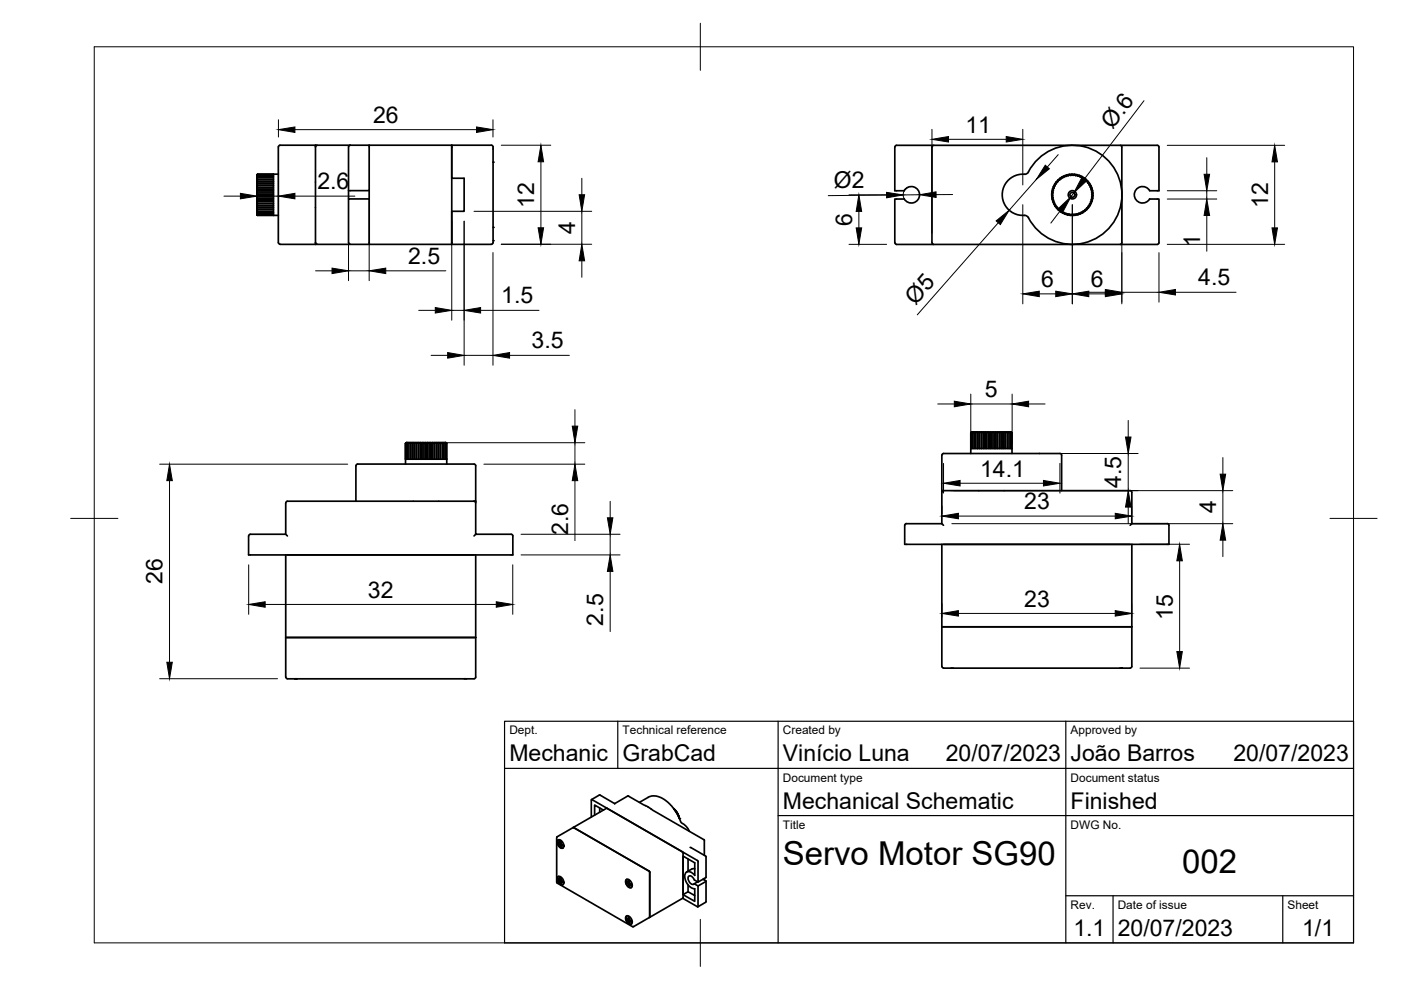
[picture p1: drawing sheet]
<svg xmlns="http://www.w3.org/2000/svg" width="297mm" height="210mm" viewBox="0 0 297 210" stroke-linecap="round" stroke-linejoin="round" font-family="sans-serif">
<!-- layer: Visible -->
<g fill="none" stroke="#000" stroke-width=".36">
<path d="M54.5 37.1v8.4M54.5 37.1l.1-.2-.1 .3M54.5 37.3l.1-.1-.1 .2M54.5 37.5l.1-.1-.1 .3M54.5 37.8l.1-.1-.1 .2M54.5 38.1h.1l-.1 .2M54.5 38.8l.1 .1-.1 .2M54.5 39.3l.1 .1-.1 .2M54.5 39.8l.1 .1-.1 .2M54.5 38.8h3.5M54.5 39.2h3.5M54.5 39.7h3.5"/>
<path d="M54.6 37h3.4M54.6 37.2h3.4M54.6 37.4h3.4M54.6 37.7h3.4M54.6 38.1h3.4M54.6 38.9h3.4M54.6 39.4h3.4M54.6 39.9h3.4M58 36.9v8.2M58 38.4h-3.5l.1 .1-.1 .2M59 31.2v20.2M59 36.9h-4.4l-.1 .2"/>
<path d="M66.9 30.8h7.4M66.9 30.8v21M66.9 30.8h-7.5l-.4 .3M67.3 30.8l-.4 .3M73.9 31.2v11M74.3 30.8h29.9l.3 .3M74.3 30.8l-.4 .3M78.3 30.8v9.6h-4.4M95.8 30.8v.4M95.8 31.2v6.6h2.6v7h-2.6v6.6M95.8 31.2v20.2M104.5 31.6h.1"/>
<path d="M104.5 31.2v20.2M189.7 31.2v9.2h2a1.75 1.75 0 0 1 2.6-.4 1.75 1.75 0 0 1 0 2.7 1.75 1.75 0 0 1-2.6-.5h-2v9.3M189.7 31.2l.4-.4h55.3l.3 .4v9.2h-2M198 30.8l-.4 .4v20.3l.4 .3M218 36.5a10.5 10.5 0 0 1 16-3.4 10.5 10.5 0 0 1 0 16.4 10.5 10.5 0 0 1-16-3.4M218 36.5l-.1 .2a1.5 1.5 0 0 1-1.4 .2 4.4 4.4 0 0 0-4 4.7 4.4 4.4 0 0 0 4.7 4.1M223.4 39.9l-.1 .3M223.6 39.4l-.2 .1 .1 .4-.3 .2 .2 .3h-.2M223.6 39.4l-.1 .3M223.7 39.3l-.1 .1M223.9 39l-.2 .3M224.2 38.6l-.2 .2"/>
<path d="M224.5 38.2l-.2 .2M224.7 38.1v.1h-.4v.4h-.4l.1 .4h-.4l.1 .3M225 37.9l-.3 .2M225.4 37.6l-.2-.1-.1 .4-.4-.1v.3M225.4 37.6l-.3 .1M225.9 37.4l-.2-.1-.2 .3h-.1M225.9 37.4l-.3 .1M226.1 37.3l-.2 .1M226.4 37.2l-.2-.1-.1 .2M226.4 37.2l-.3 .1M226.9 37.1l-.3 .1M227.4 37.1l.1 .1 .3-.2 .2 .2"/>
<path d="M227.4 37.1l-.1-.2-.3 .3-.3-.2-.2 .3-.1-.1M227.4 37.1h-.3M227.6 37.1h.4M228 37.2v.1l.3-.2 .2 .3 .2-.1M228.2 37.2l.3 .1M228.7 37.3l.2-.1 .1 .2M228.7 37.3l.3 .1M229 37.4l.2 .1M229.2 37.5l.2-.1v.3M229.2 37.5l.3 .2M229.4 37.7h.4l.1 .3M229.6 37.8l.3 .2"/>
<path d="M229.9 38v.1h.4v.2M230 38.1l.3 .2M230.3 38.3l.1 .2M230.4 38.5h.3l-.1 .3 .2 .1M230.4 38.4l.3 .3M230.8 38.9h.2l-.1 .4h.1M230.8 38.8l.2 .3M231 39.3l.3 .1-.1 .2M231 39.3l.2 .3M231.2 39.6l-.1 .1 .4 .2-.2 .3 .1 .1M231.3 39.8l.1 .3M237.5 30.8l.3 .4v20.3l-.3 .3"/>
<path d="M54.5 45.4l.1 .2-.1-.1M54.5 45.5l.1 .2zM54.5 40.3l.1 .1-.1 .2M54.5 40.8l.1 .1-.1 .2M54.5 41.3l.1 .2-.1 .1M54.5 41.8l.1 .2-.1 .2M54.5 42.3l.1 .3-.1 .1M54.5 42.9l.1 .2-.1 .1h3.5M54.5 43.3l.1 .3h-.1M54.5 43.8l.1 .2h-.1l3.5 .1M54.5 44.2l.1 .2h-.1M54.5 44.5l.1 .3-.1-.1"/>
<path d="M54.5 44.8l.1 .3-.1-.1M54.5 45.1l.1 .4-.1-.1M54.5 40.2h3.5M54.5 40.7h3.5M54.5 41.2h3.5M54.5 41.7h3.5M54.5 42.2h3.5M54.5 42.7h3.5M54.5 43.7h3.5M54.6 45.6h3.4M54.6 45.7h4.4M54.6 40.4h3.4"/>
<path d="M54.6 40.9h3.4M54.6 41.5h3.4M54.6 42h3.4M54.6 42.6h3.4M54.6 43.1h3.4M54.6 43.6h3.4M54.6 44h3.4M54.6 44.4h3.4M54.6 44.8h3.4M54.6 45.1h3.4M54.6 45.3h3.4M54.6 45.5h3.4"/>
<path d="M58 45.1v.6M59 51.4l.4 .4h7.5M66.9 51.8h11.4M66.9 51.4l.4 .4M73.9 51.4v-9.2h4.4v9.6M73.9 51.4l.4 .4M78.3 40.4v1.8M95.8 51.4v.4M104.5 51.4l-.3 .4h-25.9M189.7 51.5l.4 .3M190.1 51.8h55.3M217.2 45.7l.5 .1 .3 .3"/>
<path d="M223.1 41.3v.2M223.1 41.5l-.1 .2 .2 .1M223.2 41l-.2 .1 .1 .2M223.2 41.5v.3M223.2 40.9v.4M223.2 40.8v.2M223.2 41.8l.1 .1-.2 .3 .3 .2-.2 .3 .4 .2-.2 .4 .4 .1-.1 .3 .2 .1M223.2 42l.1 .3M223.2 40.4l-.2 .2 .2 .2M223.3 40.4l-.1 .4M223.3 42.5l.2 .3M223.5 43l.2 .3"/>
<path d="M223.8 43.5l.2 .3M223.9 43.8h.2l-.1 .4h.4v.1M224.1 43.9l.2 .3M224.4 44.3v.3l.3-.1M224.4 44.3l.3 .2M224.7 44.5h.1l.1 .4h.2M224.8 44.6l.3 .2M225.1 44.9l.2 .1M225.3 45v.2l.4-.1 .1 .3 .3-.1 .1 .1M225.3 44.9l.3 .2M225.7 45.2l.4 .1M226.2 45.4l.1 .2 .2-.2"/>
<path d="M226.2 45.3l.4 .1M226.5 45.4l.2 .1M226.7 45.5l.2 .2 .3-.3 .2 .3 .3-.3 .1 .1M226.7 45.5h.4M227.6 45.5h-.3M228.1 45.4l-.3 .1M228.6 45.3l-.1 .2-.3-.1-.2 .2-.2-.1M228.7 45.3l-.4 .1M229.1 45.1l-.1 .3-.3-.2-.1 .1M229.1 45.1l-.3 .1M229.6 44.9l-.1 .2h-.4M229.6 44.9l-.3 .1"/>
<path d="M230 44.5l-.2 .2M230.4 44.2v.2h-.4v.4l-.4 .1M230.4 44.2l-.2 .2M230.5 44.1l-.1 .1M230.7 43.8l.1 .2-.3 .1M230.8 43.8l-.3 .2M230.8 43.6l-.1 .2M231 43.3l-.1 .3M231.2 42.9l.2 .2-.4 .1 .1 .4h-.3M231.3 42.9l-.2 .3M231.4 42.4l.1 .2-.3 .1v.2M231.4 40.3l.2 .1-.2 .3 .3 .3-.2 .2 .2 .3-.2 .2"/>
<path d="M231.4 42.4l-.1 .3M231.4 40.3l.1 .3M231.5 42.2l-.1 .2M231.5 41.8v.4M231.5 40.8l.1 .3M231.5 41.7l-.1 .1 .3 .3-.2 .1M231.6 41.3l-.1 .3M243.7 42.2h2v9.3l-.3 .3M243.8 40.4a1.75 1.75 0 0 0-2.7-.4 1.75 1.75 0 0 0 0 2.6 1.75 1.75 0 0 0 2.7-.4M75.8 98.4h24.9l.2 .3v7.6M75.8 98.4l-.3 .3v7.6M86 94v3.4v-3.4"/>
<path d="M86.1 94v3.4M86.1 93.8h4.5M86.2 94v3.4M86.4 94v3.4M86.4 93.8l-.4 .2M86.5 93.8l-.1 .2 .3-.2M86.7 94v3.4M86.8 93.8l-.1 .2 .3-.2M87 94v3.4M87.1 93.8l-.1 .2 .3-.2M87.7 93.8l-.3 .2v-.2v3.6M87.8 94v3.4"/>
<path d="M88.1 93.8l-.3 .2v-.2v3.6M88.2 93.8v3.6M88.2 93.8l.1 .2 .2-.2M88.3 94v3.4M88.7 93.8v3.6M88.7 93.8l.1 .2 .2-.2M88.8 94v3.4M89.2 93.8v3.6M89.2 93.8l.1 .2 .3-.2M89.3 94v3.4M89.7 93.8v3.6M89.7 93.8l.2 .2 .2-.2"/>
<path d="M89.9 94v3.4M90.2 93.8v3.6M90.3 93.8l.1 .2 .2-.2M90.4 94v3.4M90.6 93.8h4l.1 .2-.2-.2M90.7 93.8v3.6M90.8 93.8l.2 .2 .1-.2M91 94v3.4M91.2 93.8v3.6M91.3 93.8l.2 .2 .1-.2M91.5 94v3.4M91.7 93.8v3.6"/>
<path d="M91.8 93.8l.2 .2 .1-.2M92 94v3.4M92.2 93.8v3.6M92.3 93.8l.2 .2 .1-.2v3.6M92.5 97.4h-6.5v1M92.5 97.4h2.2M92.5 94v3.4M92.8 93.8l.2 .2v-.2v3.6M93 94v3.4M93.2 93.8l.2 .2v-.2M93.4 94v3.4M93.5 93.8l.3 .2-.1-.2"/>
<path d="M93.8 94v3.4M93.9 93.8l.2 .2-.1-.2M94.1 94v3.4M94.1 93.8l.2 .2v-.2M94.3 93.8l.2 .2-.1-.2M94.3 94v3.4M94.5 94v3.4M94.7 94v3.4M94.7 94v4.4M199.7 96.5v7.5M199.7 96.5l.1-.2a2.56 2.56 0 0 1 1.7-.1h22.3a1 1 0 0 1 1.3 .3v7.5M205.8 95.1h8.8"/>
<path d="M205.8 91.8v3.3M205.9 91.8v3.3M206 91.6h8.4l.2 .2-.3-.2M206 91.6l-.2 .2v4.4M206.1 91.6l-.2 .2 .2-.2M206.1 91.8v3.3M206.2 91.6l-.1 .2 .2-.2M206.3 91.8v3.3M206.4 91.6l-.1 .2 .2-.2M206.5 91.8v3.3M206.6 91.6l-.1 .2 .3-.2M206.9 91.8v3.3"/>
<path d="M206.9 91.6v.2l.2-.2M207.5 91.6l-.2 .2v-.2v3.5v-3.3M207.6 91.6v3.5M207.7 91.6v.2l.2-.2M207.7 91.8v3.3M208.1 91.6v3.5M208.1 91.6l.1 .2 .2-.2M208.2 91.8v3.3M208.5 91.6v3.5M208.6 91.6l.1 .2 .2-.2M208.7 91.8v3.3M209 91.6v3.5"/>
<path d="M209.1 91.6l.1 .2 .2-.2M209.2 91.8v3.3M209.5 91.6v3.5M209.6 91.6l.1 .2 .2-.2M209.7 91.8v3.3M210 91.6v3.5M210.1 91.6l.2 .2 .2-.2M210.3 91.8v3.3M210.5 91.6v3.5M210.6 91.6l.2 .2 .2-.2M210.8 91.8v3.3M211.1 91.6v3.5"/>
<path d="M211.2 91.6l.2 .2 .1-.2M211.4 91.8v3.3M211.5 91.6v3.5M211.7 91.6l.2 .2 .1-.2M211.9 91.8v3.3M212 91.6v3.5M212.2 91.6l.2 .2v-.2M212.4 91.8v3.3M212.5 91.6v3.5M212.6 91.6l.2 .2 .1-.2v3.5M212.8 91.8v3.3M213 91.6l.3 .2v-.2"/>
<path d="M213.3 91.8v3.3M213.4 91.6l.2 .2v-.2M213.6 91.8v3.3M213.7 91.6l.2 .2v-.2M213.9 91.8v3.3M214 91.6l.2 .2-.1-.2M214.2 91.6l.2 .2-.1-.2M214.2 91.8v3.3M214.4 91.8v3.3M214.5 91.8v3.3M214.6 91.8v4.4M60.6 113.3l.3 .3"/>
<path d="M60.6 117.7v25.9M100.5 106.3h-39.6l-.3 .3v6.7h-7.5l-.4 .3M100.5 106.3h.4M100.5 106.3l.4 .3M100.9 106.3v7h7.7l.1 .3v4.1h-56v-4.1M100.9 113.3l-.4 .3M100.9 117.7v25.9M192.2 111l-.4 .4v4h56v-4l-.3-.4M199.7 104v7h-7.5M199.7 104h.3M199.7 111l.3 .4M199.7 115.4v25.9"/>
<path d="M200 104h39.6M200.1 104l-.4 .4M239.6 104l.4 .4v6.6h7.5M240 111l-.4 .4M240 115.4v25.9l-.4 .3M60.6 135.2h40.3M199.7 132.9h40.3M60.6 143.6l.3 .3h39.6l.4-.3M62.5 143.9h.5M98.4 143.9h.5M199.7 141.3l.4 .3M200 141.7h39.6"/>
<path d="M201.6 141.7h.5M237.4 141.7h.5h-.1M118.2 178.7l.5 .9 .7 .2M118.3 178.1a1.16 1.16 0 0 1 1 1.7 1.16 1.16 0 0 1-1-1.7zM118.3 178.6l-.1 .1 .5 .3v.5M118.4 178.1l-.2 .4 .5 .3v-.5M118.7 178.2l.2 .2M118.7 179.5h.1M118.7 178.2h.1M118.9 178.7h.1M118.9 178.4v.5l.6 .3M118.9 179.4l-.2 .1 .2 .2"/>
<path d="M118.9 178.9l-.2 .1M118.9 178.7l-.2 .1M119 179.6v.1M119 178.4h.1M119.1 179v.1M119.1 179l-.2 .1M119.5 179.4l-.6-.3v.6M121.5 175.5l7.1-4.1 16.1 9.2M121.5 175.5l-3.4 2v9.7l16 9.3M121.5 175.4l16.2 9.4v9.7M125.4 169.6v3.6M125.5 169.5l22.4 12.9 .1 .3"/>
<path d="M125.5 169.5l-.1 .1M127.1 171.3v.9M127.2 168.6l3.1 1.8 2.8-1.6M127.3 168.6l-1.9 .9M127.9 171.8l-1.8-1.1v2.1M130.3 170.4h.1M133.1 168.8h.2M133.2 168.8l16 9.2M135.6 170.1l1.8-1a3.9 3.9 0 0 1 4.5 1.3l1.5 1.8 1 2.2 1.2 .9 .6 1M142.8 171.4l.1 .1M142.9 171.5h.1M142.9 171.5l.1 .1"/>
<path d="M143 171.6h.1M143 171.6l.1 .1M143 171.7h.1M143.1 171.7l.2 .3M143.2 171.8h-.1M143.2 171.8l.1 .1M143.2 171.9h.1M143.3 172l.1 .1M143.3 172v.1M143.4 172.1l.1 .1M143.4 172l.1 .2M143.4 172.1l-.1 .1"/>
<path d="M143.5 172.2l.1 .1M143.5 172.3h-.1M143.6 172.3l.2 .4M143.6 172.3l.1 .2M143.6 172.4h-.1M143.7 172.5l-.1 .1M143.7 172.5l.1 .2M143.7 172.7h.1M143.8 172.7l.1 .3M143.8 172.8h-.1M143.8 172.8l.1 .2M143.8 172.9v.1"/>
<path d="M143.9 173.1h-.1M143.9 173l.1 .3M143.9 173.1l.1 .2M144 173.3h.1M144 173.2l-.1 .1M144 173.3v.1M144 173.4l.1 .1zM146.3 179.7l3.3 1.8 .1 .2v4.3l-1.7 1v-4.3M149.3 178l.1 .2M149.3 178.2v3.1M118.2 186.5l.5 .9 .7 .2M118.3 185.8a1.16 1.16 0 0 1 1 1.8 1.16 1.16 0 0 1-1-1.8z"/>
<path d="M118.3 186.3l-.1 .2 .5 .3v.5M118.4 185.8l-.2 .4 .5 .3v-.5M118.7 186l.2 .1M118.7 186h.1M118.9 186.5h.1M118.9 186.1v.6l.6 .3M118.9 187.2l-.2 .1 .2 .1M118.9 186.7l-.2 .1M118.9 186.4l-.2 .1M119 187.4h.1M119 186.1h.1M119.1 186.7v.1"/>
<path d="M119.1 186.8l-.2 .1M119.5 187.2l-.6-.3v.5M132.7 187.1l.5 .9 .7 .2M132.7 194.8l.4 .9 .5 .2h.3M132.8 194.2a1.16 1.16 0 0 1 1 1.7 1.16 1.16 0 0 1-1-1.7zM132.8 186.5a1.16 1.16 0 0 1 1 1.7 1.16 1.16 0 0 1-1-1.7zM132.8 194.7l-.1 .2 .5 .2v.6M132.9 187l-.2 .1 .5 .3 .1 .6M132.9 186.4l-.1 .5 .4 .2v-.5l.2 .1v.6l.6 .2M132.9 194.2l-.2 .4 .5 .3v-.5l.2 .1M133.2 195.7h.1M133.2 194.4h.1"/>
<path d="M133.3 187.9v.1M133.3 187.1h.1M133.4 194.8v.1M133.4 187l-.2 .1M133.4 194.5v.5l.6 .3M133.4 195.6l-.2 .1 .2 .1v-.5l.6 .3M133.4 195l-.2 .1M133.4 194.8l-.2 .1M133.5 195.8h.1M133.5 194.5h.1M133.5 187.8l-.2 .2 .2 .1M133.5 187.3l-.3 .1"/>
<path d="M133.5 188v.1M133.6 187.3v.1M133.6 195.1v.1M133.6 195.1l-.2 .2M133.7 187.4l-.3 .1M134 187.8l-.6-.3 .1 .6M134.1 196.5h.2M144.7 180.6l.1 .2v9.6M144.8 181.5l2.5 1.4v2.7a1.48 1.48 0 0 0-1.8-.7 2.49 2.49 0 0 0 1.4 3.5h.4v2.7l-2.5-1.4zM144.8 189.7l1.1-.6 1.4 .8M145.9 182.1v2.6M145.9 187.6v1.5"/>
<path d="M147.2 187.4l.8 .4M147.3 184.2l-.6 .1-1.1 .6M147.9 187l-.7 .4M148 187l-.8-.4-.1-.3a.59 .59 0 0 0-.7-.6 .59 .59 0 0 0-.5 .8l.5 .8a.52 .52 0 0 0 .8 .1M148 192.2l-.1 .1-3.2-1.8-10.4 6M149.1 186.4l.5 .3v.2l-1.6 .9v4.4M149.3 186.3v.3M149.7 186.8v4.4l-1.7 1.1"/>
<circle cx="227.4" cy="41.3" r=".88"/>
<circle cx="227.4" cy="41.3" r=".52"/>
<circle cx="227.4" cy="41.3" r="4.4"/>
</g>
<g fill="#000">
<circle cx="104.5" cy="34.4" r=".18"/>
<circle cx="104.5" cy="48.2" r=".18"/>
<circle cx="104.5" cy="51" r=".18"/>
<circle cx="144.1" cy="173.6" r=".18"/>
</g>
<!-- layer: BORDER -->
<path d="M20 9.9h267v190h-267zM148.5 4.9v10M15 109.9h10M282 109.9h10M148.5 194.9v10" fill="none" stroke="#000" stroke-width=".21"/>
<!-- layer: TITLEBLOCK -->
<path d="M107 152.9h180v47h-180zM131 152.9v10M165 152.9v47M226 152.9v47M107 162.9h180M165 172.9h122M226 189.9h61M236 189.9v10M272 189.9v10" fill="none" stroke="#000" stroke-width=".25"/>
<!-- layer: FD_Dimensions -->
<g fill="none" stroke="#000" stroke-width=".21">
<path d="M54.5 39.5v3.9M59 25.4v3.7M62.5 27.5h38.5M104.5 25.4v3.7M106.3 30.8h10.5M114.7 34.3v14M123.4 37.8v3.5M192.6 39.7a1.75 1.75 0 0 0-.9 2.5M197.6 27.4v22M201.1 29.5h12.2M216.9 27.4v11.8M219.7 38l-5.7 6.6"/>
<path d="M224.4 32.8l-2.3 2.6M242.5 21.4l-12.7 16.7M247.5 30.8h24.9M255.9 33.4v3.5M270.3 34.3v14M47.5 41.6h3.5M54.5 41.6h4.5M62.5 41.6h12.7M66.9 57.4h3.5M73.9 42.5v17M73.9 57.4h4.4M78.3 42.5v17"/>
<path d="M81.8 57.4h12.7M95.8 46.9v21M98.4 46.9v30.5M100.5 44.8h25M104.5 53.5v23.9M106.3 51.8h19.2M123.4 44.8v7M123.4 55.3v3.5M180 51.8h8M180 41.3h11.1M182.1 44.8v3.5M188 41.4l-12.4 .1"/>
<path d="M195 41.3h-3.5M202 41.2l-3.5 .1M211.6 47.2l-17.1 19.6M216.9 43.4v21M224.9 44.5l-2.1 2.8M227.4 43.4v21M227.7 40.9l-.7 .8M237.8 40.7v23.7M245.7 53.6v10.5M247.5 51.8h24.9M247.5 40.4h10.5M247.5 42.2h10.5"/>
<path d="M255.9 40.4v1.8M255.9 45.7v7.6M88.8 65.8h3.5M91.4 75.3h3.5M95.8 65.8h2.6M98.4 75.3h6.1M101.9 65.8h12.4M108 75.3h12.7M220.3 62.3h3.5M230.8 62h3.6M230.8 62.3h3.6M237.8 62h7.9"/>
<path d="M249.2 62h12.9M33.8 98.4h39.9M92.7 93.9h31.3M102.6 98.4h21.4M121.9 86.9v3.5M121.9 93.9v4.5M198.8 85.7h3.5M200 98.2v6.4M202.2 96.2h39.1M205.8 83.6v10.5M205.8 85.7h8.8M214.6 83.6v10.5"/>
<path d="M218.1 85.7h3.5M224.7 98.2v6.4M239.2 89.1v3.6M239.2 96.2v7.8M259.3 97v3.5M35.9 101.9v38.5M52.7 119.8v10.5M108.7 119.8v10.5M110.5 113.3h21M110.5 117.7h21M121.9 101.9v12.7M129.4 106.3v3.5"/>
<path d="M129.4 113.3v4.4M199.7 107.3v1.6M201.8 111h59.6M201.8 104h59.6M203.2 109.4h33.3M203.6 102.5h17.6M239.2 107.5v3.5M239.9 107.3v1.6M241.7 115.4h10.5M250.1 118.9v19.2M259.3 104v7M259.3 114.5v3.5"/>
<path d="M56.2 128.2h49M129.4 121.2v12.7M199.7 128v2.8M203.2 130.1h33.3M239.9 128v2.8M33.8 143.9h25M241.7 141.7h10.5"/>
</g>
<g fill="#000" stroke="#000" stroke-width=".21">
<path d="M59 27.5l3.5-.6v1.2zM101 26.9l3.5 .6-3.5 .6zM114.7 30.8l.6 3.5h-1.2zM197.6 29.5l3.5-.6v1.2zM213.3 28.9l3.6 .6-3.6 .6zM221.6 35l.9 .8-2.8 2.2zM229.3 37.8l1 .7-2.6 2.4zM255.3 36.9h1.2l-.6 3.5zM270.3 30.8l.5 3.5h-1.1zM51 41l3.5 .6-3.5 .6zM59 41.6l3.5-.6v1.2zM70.4 56.8l3.5 .6-3.5 .6z"/>
<path d="M78.3 57.4l3.5-.6v1.2zM114.1 48.3h1.2l-.6 3.5zM122.8 41.3h1.2l-.6 3.5zM123.4 51.8l.6 3.5h-1.2zM182.1 41.3l.6 3.5h-1.2zM181.5 48.3h1.2l-.6 3.5zM188 40.8l3.5 .5-3.5 .6zM195 41.3l3.5-.6v1.2zM211.2 46.8l2.8-2.2-1.9 3zM224.5 44.2l2.5-2.5-1.6 3.2zM255.9 42.2l.6 3.5h-1.2zM269.7 48.3h1.1l-.5 3.5z"/>
<path d="M92.3 65.2l3.5 .6-3.5 .6zM94.9 74.8l3.5 .5-3.5 .6zM98.4 65.8l3.5-.6v1.2zM104.5 75.3l3.5-.5v1.1zM216.9 62.3l3.4-.6v1.2zM223.8 61.7l3.6 .6-3.6 .6zM227.4 62.3l3.4-.6v1.2zM234.4 61.4l3.4 .6-3.4 .5zM234.4 61.7l3.4 .6-3.4 .6zM245.7 62l3.5-.6v1.1zM121.3 90.4h1.2l-.6 3.5zM202.3 85.1l3.5 .6-3.5 .5z"/>
<path d="M214.6 85.7l3.5-.6v1.1zM238.6 92.7h1.2l-.6 3.5zM35.9 98.4l.6 3.5h-1.1zM121.9 98.4l.6 3.5h-1.2zM128.8 109.8h1.1l-.5 3.5zM199.7 109.4l3.5-.6v1.2zM200 102.5l3.6-.6v1.1zM221.2 101.9l3.5 .6-3.5 .5zM236.5 108.8l3.4 .6-3.4 .6zM239.2 104l.6 3.5h-1.2zM250.1 115.4l.6 3.5h-1.2zM259.3 111l.6 3.5h-1.2z"/>
<path d="M258.7 100.5h1.2l-.6 3.5zM52.7 128.2l3.5-.6v1.1zM105.2 127.6l3.5 .6-3.5 .5zM129.4 117.7l.5 3.5h-1.1zM199.7 130.1l3.5-.6v1.1zM236.5 129.5l3.4 .6-3.4 .5zM249.5 138.1h1.2l-.6 3.6zM35.4 140.4h1.1l-.6 3.5z"/>
</g>
<g font-size="7">
<text x="166" y="183.4">Servo Motor SG90</text>
<text x="250.7" y="185.2">002</text>
</g>
<g font-size="4.9">
<text x="79.1" y="26">26</text>
<text x="204.7" y="28.1">11</text>
<text x="235.8" y="27.6" transform="rotate(-53 235.8 27.6)">Ø.6</text>
<text x="67.3" y="40.1">2.6</text>
<text x="176.8" y="39.9" transform="rotate(-1 176.8 39.9)">Ø2</text>
<text x="113.3" y="44.1" transform="rotate(-90 113.3 44.1)">12</text>
<text x="180.7" y="47.9" transform="rotate(-90 180.7 47.9)">6</text>
<text x="268.9" y="44.2" transform="rotate(-90 268.9 44.2)">12</text>
<text x="122" y="49.6" transform="rotate(-90 122 49.6)">4</text>
<text x="254.5" y="52.4" transform="rotate(-90 254.5 52.4)">1</text>
<text x="86.5" y="56">2.5</text>
<text x="106.3" y="64.3">1.5</text>
<text x="194.1" y="64.8" transform="rotate(-49 194.1 64.8)">Ø5</text>
<text x="220.8" y="60.8">6</text>
<text x="231.3" y="60.8">6</text>
<text x="254.1" y="60.5">4.5</text>
<text x="112.7" y="73.9">3.5</text>
<text x="208.8" y="84.2">5</text>
<text x="207.8" y="101.1">14.1</text>
<text x="217.1" y="108">23</text>
<text x="237.7" y="103.4" transform="rotate(-90 237.7 103.4)">4.5</text>
<text x="120.4" y="113.4" transform="rotate(-90 120.4 113.4)">2.6</text>
<text x="257.9" y="108.8" transform="rotate(-90 257.9 108.8)">4</text>
<text x="34.5" y="123.8" transform="rotate(-90 34.5 123.8)">26</text>
<text x="78" y="126.7">32</text>
<text x="217.1" y="128.6">23</text>
<text x="248.6" y="131.4" transform="rotate(-90 248.6 131.4)">15</text>
<text x="127.9" y="132.7" transform="rotate(-90 127.9 132.7)">2.5</text>
<text x="108" y="161.4">Mechanic</text>
<text x="132" y="161.4">GrabCad</text>
<text x="166" y="161.4">Vinício Luna</text>
<text x="200.5" y="161.4">20/07/2023</text>
<text x="227" y="161.4">João Barros</text>
<text x="261.5" y="161.4">20/07/2023</text>
<text x="166" y="171.4">Mechanical Schematic</text>
<text x="227" y="171.4">Finished</text>
<text x="227.6" y="198.6">1.1</text>
<text x="237" y="198.4">20/07/2023</text>
<text x="276.1" y="198.6">1/1</text>
</g>
<g font-size="2.5">
<text x="108" y="155.7">Dept.</text>
<text x="132" y="155.7">Technical reference</text>
<text x="166" y="155.7">Created by</text>
<text x="227" y="155.7">Approved by</text>
<text x="166" y="165.7">Document type</text>
<text x="227" y="165.7">Document status</text>
<text x="166" y="175.7">Title</text>
<text x="227" y="175.7">DWG No.</text>
<text x="227" y="192.7">Rev.</text>
<text x="237" y="192.7">Date of issue</text>
<text x="273" y="192.7">Sheet</text>
</g>
</svg>
